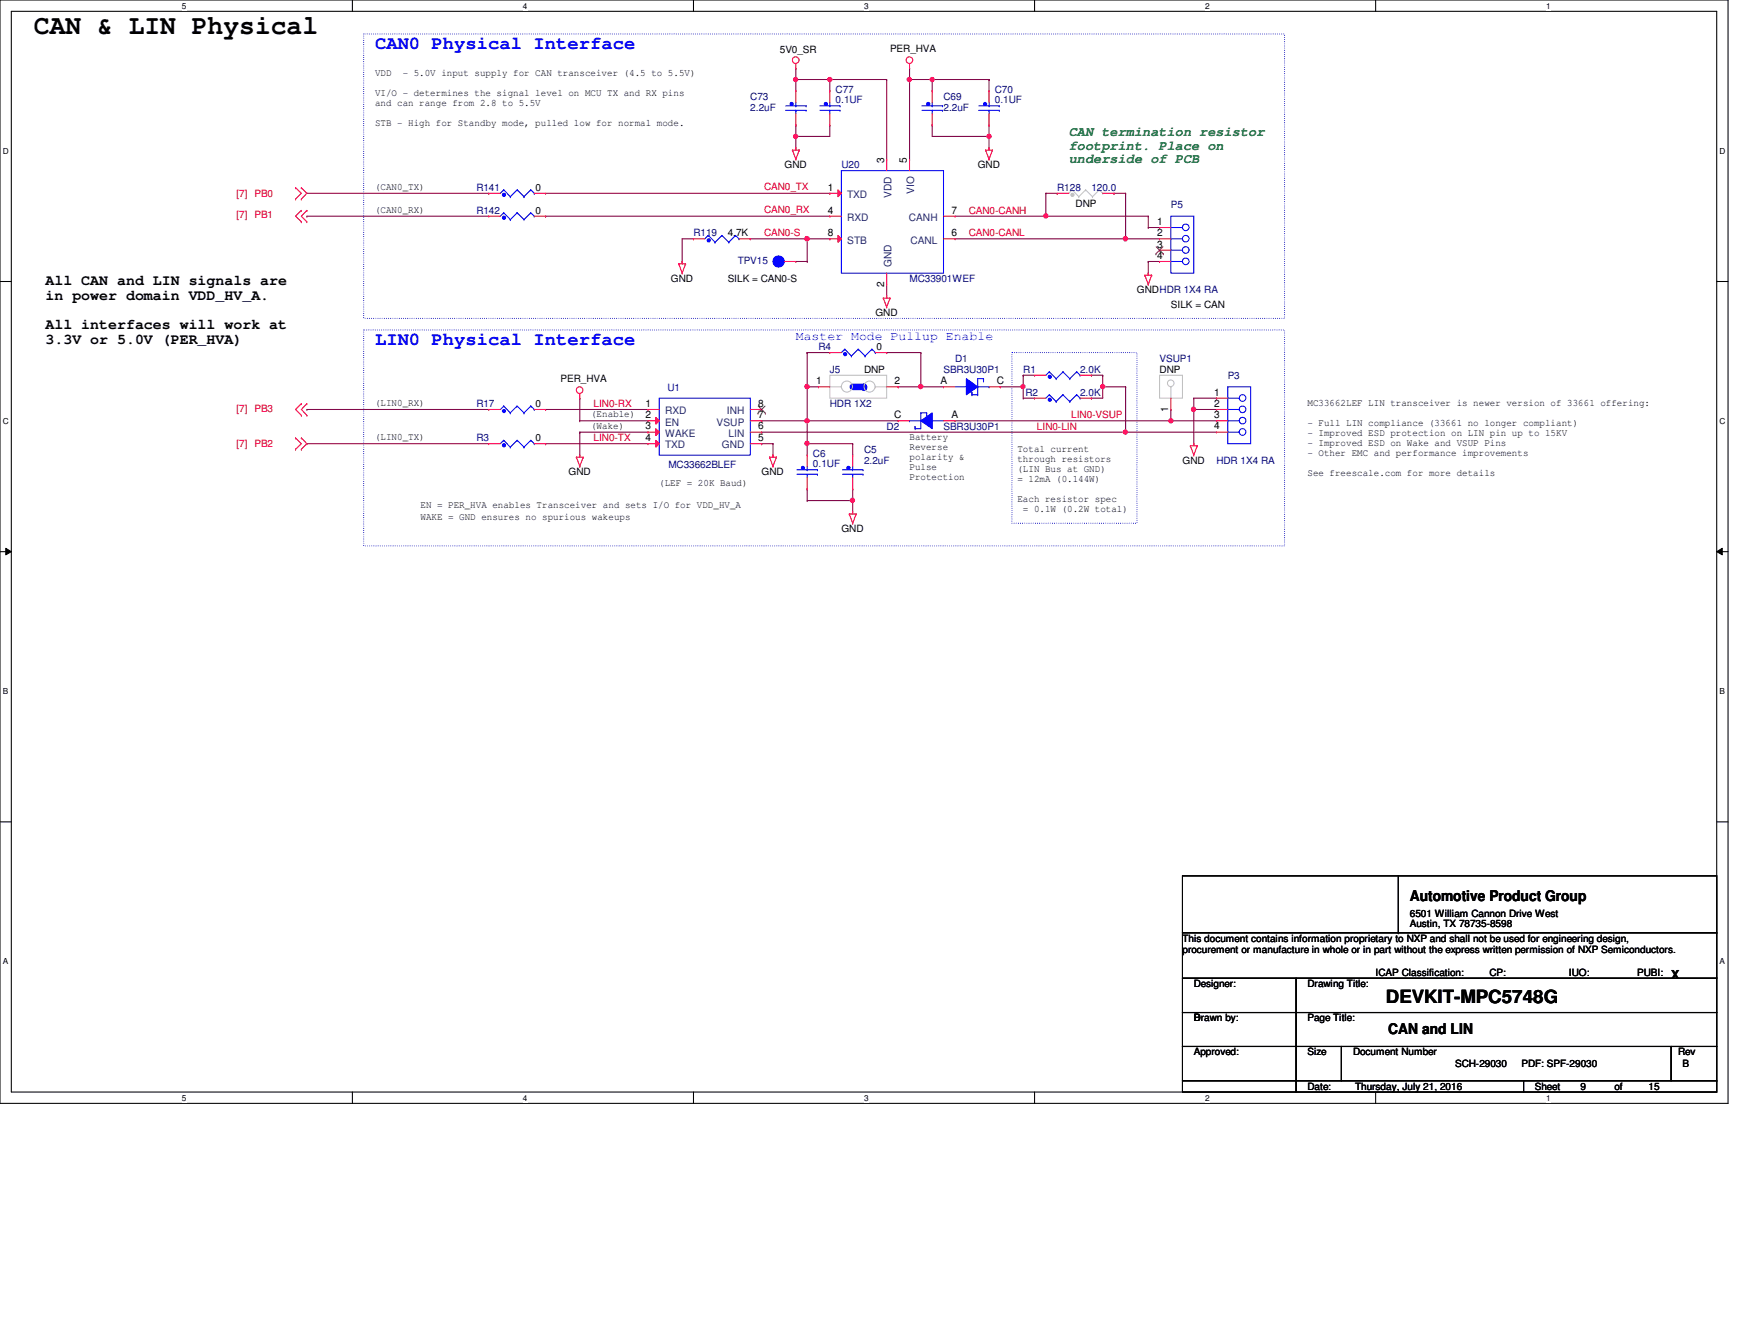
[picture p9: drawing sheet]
<svg xmlns="http://www.w3.org/2000/svg" width="279mm" height="216mm" viewBox="0 0 279 216" stroke-linecap="round" stroke-linejoin="round" font-family="sans-serif">
<path d="M0 0h278v177.4h-278zM1.8 1.8h274.3v173.8h-274.3z" fill="none" stroke="#000" stroke-width=".17"/>
<g fill="#fff">
<path d="M29.3 .2h.7v1.5h-.7z"/>
<path d="M29.3 175.8h.7v1.4h-.7z"/>
</g>
<path d="M56.7 0v1.8M56.7 175.6v1.8" fill="none" stroke="#000" stroke-width=".17"/>
<g fill="#fff">
<path d="M84.1 .2h.7v1.5h-.7z"/>
<path d="M84.1 175.8h.7v1.4h-.7z"/>
</g>
<path d="M111.5 0v1.8M111.5 175.6v1.8" fill="none" stroke="#000" stroke-width=".17"/>
<g fill="#fff">
<path d="M139 .2h.7v1.5h-.7z"/>
<path d="M139 175.8h.7v1.4h-.7z"/>
</g>
<path d="M166.4 0v1.8M166.4 175.6v1.8" fill="none" stroke="#000" stroke-width=".17"/>
<g fill="#fff">
<path d="M193.8 .2h.8v1.5h-.8z"/>
<path d="M193.8 175.8h.8v1.4h-.8z"/>
</g>
<path d="M221.3 0v1.8M221.3 175.6v1.8" fill="none" stroke="#000" stroke-width=".17"/>
<g fill="#fff">
<path d="M248.7 .2h.7v1.5h-.7z"/>
<path d="M248.7 175.8h.7v1.4h-.7z"/>
<path d="M.5 23.5h.9v1.5h-.9z"/>
<path d="M276.6 23.5h.9v1.5h-.9z"/>
<path d="M.5 67h.9v1.5h-.9z"/>
<path d="M276.6 67h.9v1.5h-.9z"/>
</g>
<path d="M0 45.3h1.8M276.1 45.3h1.9" fill="none" stroke="#000" stroke-width=".17"/>
<g fill="#fff">
<path d="M.5 110.4h.8v1.5h-.8z"/>
<path d="M276.6 110.4h.9v1.5h-.9z"/>
</g>
<path d="M0 88.7h1.8M276.1 88.7h1.9" fill="none" stroke="#000" stroke-width=".17"/>
<path d="M.9 88.1l.9 .6-.9 .5zM276.1 88.7l.9-.6v1.1z" fill="#000"/>
<path d="M.9 88.1l.9 .6-.9 .5zM276.1 88.7l.9-.6v1.1z" fill="none" stroke="#000" stroke-width=".16"/>
<g fill="#fff">
<path d="M.5 153.8h.8v1.5h-.8z"/>
<path d="M276.6 153.8h.9v1.5h-.9z"/>
</g>
<path d="M0 132.1h1.8M276.1 132.1h1.9" fill="none" stroke="#000" stroke-width=".17"/>
<path d="M58.5 5.5h148.1v45.7h-148.1zM58.5 53h148.1v34.8h-148.1zM162.8 56.7h20.1v27.4h-20.1z" fill="none" stroke="#00f" stroke-width=".17" stroke-dasharray="0 .3"/>
<path d="M137.2 62.2h1.8" fill="none" stroke="#00f" stroke-width="1.1"/>
<circle cx="139" cy="62.2" r=".53" fill="#00f"/>
<path d="M146.3 12.8h.1M146.3 12.8v12.8" fill="none" stroke="#800040" stroke-width=".17"/>
<circle cx="146.3" cy="12.8" r=".34" fill="#f0f"/>
<circle cx="146.3" cy="12.8" r=".34" fill="none" stroke="#f0f" stroke-width=".17"/>
<path d="M153.6 38.4h27.5M181.1 38.4h.1" fill="none" stroke="#800040" stroke-width=".17"/>
<circle cx="181" cy="38.4" r=".35" fill="#f0f"/>
<circle cx="181" cy="38.4" r=".35" fill="none" stroke="#f0f" stroke-width=".17"/>
<path d="M128 11h.1M128 11v1.8M146.3 11h.1M146.3 11v1.8M149.9 12.8h9.2M159.1 12.8h.1M49.4 31.1h29.2M78.6 31.1h.1M120.7 38.4h9.1M129.8 38.4h.1" fill="none" stroke="#800040" stroke-width=".17"/>
<circle cx="128" cy="12.8" r=".34" fill="#f0f"/>
<circle cx="128" cy="12.8" r=".34" fill="none" stroke="#f0f" stroke-width=".17"/>
<path d="M133.5 12.8h.1M133.5 12.8h9.1" fill="none" stroke="#800040" stroke-width=".17"/>
<circle cx="133.5" cy="12.8" r=".34" fill="#f0f"/>
<circle cx="133.5" cy="12.8" r=".34" fill="none" stroke="#f0f" stroke-width=".17"/>
<g fill="none" stroke="#800040" stroke-width=".17">
<path d="M146.3 12.8h3.6M149.9 12.8h.1M49.4 34.8h.1M49.4 34.8h29.2M87.8 34.8h.1M87.8 34.8h45.7M128 21.9h.1M128 21.9v1.8M149.9 21.9h9.2M159.1 21.9h.1M159.1 21.9v1.8M129.8 71.3h.1"/>
<path d="M129.8 78.6h.1M129.8 71.3v1.9M129.8 78.6v1.9M129.8 71.3h7.4M137.2 71.3h.1M137.2 78.6h.1M137.2 78.6v1.9h-7.4M137.2 71.3v1.9M129.8 80.5h.1"/>
</g>
<circle cx="137.1" cy="80.4" r=".34" fill="#f0f"/>
<circle cx="137.1" cy="80.4" r=".34" fill="none" stroke="#f0f" stroke-width=".17"/>
<g fill="none" stroke="#800040" stroke-width=".17">
<path d="M142.6 12.8h.1M142.6 12.8v12.8M49.4 65.8h.1M49.4 71.3h.1M49.4 65.8h29.2M49.4 71.3h29.2M93.3 64h.1M93.3 64v3.6M122.5 71.3h.1M122.5 71.3h1.8M124.3 71.3h.1M124.3 71.3v1.9"/>
<path d="M129.8 62.2h.1M129.8 67.6h.1M129.8 62.2h1.9M129.8 67.6v3.7"/>
</g>
<circle cx="129.8" cy="71.3" r=".36" fill="#f0f"/>
<circle cx="129.8" cy="71.3" r=".36" fill="none" stroke="#f0f" stroke-width=".17"/>
<g fill="none" stroke="#800040" stroke-width=".17">
<path d="M87.8 65.8h.1M87.8 71.3h.1M87.8 65.8h16.4M87.8 71.3h16.4M93.3 69.5h.1M93.3 69.5v3.7M122.5 69.5h.1M129.8 62.2h.1M129.8 62.2v5.4M177.4 62.2h.1M177.4 62.2h3.7M181.1 62.2h.1"/>
<path d="M181.1 62.2v7.3h-58.6M137.2 80.5h.1M137.2 80.5v1.8"/>
</g>
<circle cx="181" cy="69.5" r=".34" fill="#f0f"/>
<circle cx="181" cy="69.5" r=".34" fill="none" stroke="#f0f" stroke-width=".17"/>
<path d="M181.1 69.5h.1M181.1 69.5h14.6M192 65.8h.1M192 65.8v5.5" fill="none" stroke="#800040" stroke-width=".17"/>
<circle cx="192" cy="65.8" r=".35" fill="#f0f"/>
<circle cx="192" cy="65.8" r=".35" fill="none" stroke="#f0f" stroke-width=".17"/>
<path d="M159.1 20.1h.1M159.1 20.1v1.8M192 65.8h.1M192 65.8h3.7" fill="none" stroke="#800040" stroke-width=".17"/>
<circle cx="159.1" cy="21.9" r=".34" fill="#f0f"/>
<circle cx="159.1" cy="21.9" r=".34" fill="none" stroke="#f0f" stroke-width=".17"/>
<g fill="none" stroke="#800040" stroke-width=".17">
<path d="M133.5 12.8h.1M133.5 12.8v1.8M159.1 12.8h.1M159.1 12.8v1.8M87.8 31.1h45.7M133.5 20.1h.1M133.5 31.1h.1M133.5 20.1v1.8M93.3 67.6h.1M93.3 69.5h.1M93.3 67.6h10.9M93.3 69.5h10.9"/>
<path d="M144.5 62.2h.1M144.5 62.2h3.6M160.9 62.2h.1M160.9 62.2h3.7M164.6 60.3h.1M164.6 62.2h.1M164.6 64h.1M164.6 60.3h1.8M164.6 64h1.8M164.6 60.3v3.7M175.6 60.3h.1M175.6 64h.1"/>
<path d="M175.6 60.3h1.8M177.4 62.2h.1M177.4 62.2v1.8h-1.8"/>
</g>
<circle cx="164.5" cy="62.1" r=".34" fill="#f0f"/>
<circle cx="164.5" cy="62.1" r=".34" fill="none" stroke="#f0f" stroke-width=".17"/>
<path d="M177.4 60.3h.1M177.4 60.3v1.9" fill="none" stroke="#800040" stroke-width=".17"/>
<circle cx="177.4" cy="62.1" r=".34" fill="#f0f"/>
<circle cx="177.4" cy="62.1" r=".34" fill="none" stroke="#f0f" stroke-width=".17"/>
<path d="M153.6 67.6h34.7M188.3 67.6h.1" fill="none" stroke="#800040" stroke-width=".17"/>
<circle cx="188.3" cy="67.6" r=".34" fill="#f0f"/>
<circle cx="188.3" cy="67.6" r=".34" fill="none" stroke="#f0f" stroke-width=".17"/>
<path d="M129.8 67.6h.1M129.8 67.6h14.7" fill="none" stroke="#800040" stroke-width=".17"/>
<circle cx="129.8" cy="67.6" r=".36" fill="#f0f"/>
<circle cx="129.8" cy="67.6" r=".36" fill="none" stroke="#f0f" stroke-width=".17"/>
<g fill="none" stroke="#800040" stroke-width=".17">
<path d="M153.6 34.8h31.1M168.2 34.8h.1M168.2 31.1h.1M168.2 31.1v3.7M184.7 36.6h.1M184.7 34.8h.1M184.7 36.6h1.8M184.7 34.8v1.8M184.7 42h.1M184.7 42h1.8M184.7 42v1.9M122.5 67.6h.1"/>
<path d="M122.5 67.6h7.3"/>
</g>
<circle cx="168.2" cy="34.7" r=".34" fill="#f0f"/>
<circle cx="168.2" cy="34.7" r=".34" fill="none" stroke="#f0f" stroke-width=".17"/>
<g fill="none" stroke="#800040" stroke-width=".17">
<path d="M111.5 38.4h.1M111.5 38.4h-1.8v3.6M128 20.1h.1M128 21.9h.1M128 20.1v1.8M128 21.9h5.5M168.2 31.1h1.9M170.1 31.1h.1M179.2 31.1h.1M179.2 31.1h1.9M181.1 31.1h.1M181.1 38.4h.1"/>
<path d="M181.1 31.1v7.3M181.1 38.4h5.4M109.7 42h.1M142.6 47.5h.1M142.6 45.7v1.8"/>
</g>
<circle cx="128" cy="21.9" r=".34" fill="#f0f"/>
<circle cx="128" cy="21.9" r=".34" fill="none" stroke="#f0f" stroke-width=".17"/>
<path d="M128 12.8h.1M128 12.8v1.8M128 12.8h5.5M149.9 12.8h.1M149.9 12.8v1.8" fill="none" stroke="#800040" stroke-width=".17"/>
<circle cx="149.9" cy="12.8" r=".34" fill="#f0f"/>
<circle cx="149.9" cy="12.8" r=".34" fill="none" stroke="#f0f" stroke-width=".17"/>
<path d="M129.8 38.4h.1M129.8 38.4v3.6M129.8 38.4h3.7M133.5 38.4h.1M149.9 20.1h.1M149.9 20.1v1.8M128 42h1.8M129.8 42h.1M188.3 65.8h.1M188.3 67.6h.1M188.3 65.8v1.8M188.3 67.6h7.4" fill="none" stroke="#800040" stroke-width=".17"/>
<circle cx="129.8" cy="38.4" r=".37" fill="#f0f"/>
<circle cx="129.8" cy="38.4" r=".37" fill="none" stroke="#f0f" stroke-width=".17"/>
<path d="M129.8 56.7h.1M129.8 56.7h3.7M129.8 56.7v5.5" fill="none" stroke="#800040" stroke-width=".17"/>
<circle cx="129.8" cy="62.1" r=".36" fill="#f0f"/>
<circle cx="129.8" cy="62.1" r=".36" fill="none" stroke="#f0f" stroke-width=".17"/>
<path d="M142.6 56.7h.1M142.6 56.7h5.5M148.1 56.7h.1M148.1 56.7v5.5M148.1 62.2h.1M148.1 62.2h3.7" fill="none" stroke="#800040" stroke-width=".17"/>
<circle cx="148.1" cy="62.1" r=".36" fill="#f0f"/>
<circle cx="148.1" cy="62.1" r=".36" fill="none" stroke="#f0f" stroke-width=".17"/>
<path d="M192 64h.1M192 64v1.8M192 64h3.7M195.7 64h.1" fill="none" stroke="#800040" stroke-width=".17"/>
<g fill="none" stroke="#f00" stroke-width=".17">
<path d="M128 11h.1M128 10.2v.8M146.3 11h.1M146.3 10.2v.8M47.5 30.2h.1M47.5 32h.1M47.5 30.2l1 .9-1 .9M48.5 33.8h.1M48.5 35.6h.1M48.5 32h.1M48.5 30.2h.1M48.5 33.8l-1 1 1 .8"/>
<path d="M48.5 30.2l.9 .9-.9 .9M49.4 33.8h.1M49.4 35.6h.1M49.4 33.8l-.9 1 .9 .8M127.5 24.1h.1M127.5 24.1h1.1M127.5 24.1l.5 1.5M128 23.7h.1M128 25.6h.1M128 23.7v.4M128.6 24.1h.1M128.6 24.1l-.6 1.5"/>
<path d="M158.5 24.1h.1M158.5 24.1h1.1M158.5 24.1l.6 1.5M159.1 23.7h.1M159.1 25.6h.1M159.1 23.7v.4M159.6 24.1h.1M159.6 24.1l-.5 1.5M109.2 42.4h.1M109.2 42.4h1.1M109.2 42.4l.5 1.5M109.7 42h.1"/>
<path d="M109.7 43.9h.1M109.7 42v.4M110.3 42.4h.1M110.3 42.4l-.6 1.5M142.1 47.9h.1M142.1 47.9h1.1M142.1 47.9l.5 1.5M142.6 47.5h.1M142.6 49.4h.1M142.6 47.5v.4M143.2 47.9h.1M143.2 47.9l-.6 1.5"/>
<path d="M184.1 44.2h.1M184.1 44.2h1.2M184.1 44.2l.6 1.5M184.7 43.9h.1M184.7 45.7h.1M184.7 43.9v.3M185.3 44.2h.1M185.3 44.2l-.6 1.5M47.5 70.4h.1M47.5 72.2h.1M47.5 70.4l1 .9-1 .9M48.5 64.9h.1"/>
<path d="M48.5 66.8h.1M48.5 72.2h.1M48.5 70.4h.1M48.5 64.9l-1 .9 1 1M48.5 70.4l.9 .9-.9 .9M49.4 64.9h.1M49.4 66.8h.1M49.4 64.9l-.9 .9 .9 1M92.7 73.5h.1M92.7 73.5h1.1M92.7 73.5l.6 1.5M93.3 64h.1"/>
<path d="M93.3 73.2h.1M93.3 75h.1M93.3 63.3v.7M93.3 73.2v.3M93.8 73.5h.1M93.8 73.5l-.5 1.5M123.8 73.5h.1M123.8 73.5h1.1M123.8 73.5l.5 1.5M124.3 73.2h.1M124.3 75h.1M124.3 73.2v.3"/>
<path d="M124.9 73.5h.1M124.9 73.5l-.6 1.5M191.5 71.7h.1M191.5 71.7h1.1M191.5 71.7l.5 1.5M192 71.3h.1M192 73.2h.1M192 71.3v.4M192.6 71.7h.1M192.6 71.7l-.6 1.5M136.6 82.6h.1M136.6 82.6h1.1"/>
<path d="M136.6 82.6l.6 1.5M137.2 82.3h.1M137.2 84.1h.1M137.2 82.3v.3M137.7 82.6h.1M137.7 82.6l-.5 1.5"/>
<circle cx="128" cy="9.7" r=".54"/>
<circle cx="146.3" cy="9.7" r=".54"/>
<circle cx="93.2" cy="62.7" r=".54"/>
</g>
<g fill="none" stroke="#000" stroke-width=".17">
<path d="M190.2 157.3h18.3v5.5h-18.3zM190.2 149.9h85.9v7.4h-85.9zM190.2 140.8h85.9v9.1h-85.9zM208.5 157.3h67.6v5.5h-67.6zM224.9 149.9h.1M224.9 140.8v9.1M190.2 162.8h18.3v5.4h-18.3zM190.2 168.2h18.3v5.5h-18.3zM190.2 173.7h18.3v1.9h-18.3zM208.5 162.8h67.6v5.4h-67.6zM208.5 168.2h7.3v5.5h-7.3zM208.5 173.7h36.6v1.9h-36.6z"/>
<path d="M215.8 168.2h53v5.5h-53zM245.1 173.7h31v1.9h-31zM268.8 168.2h7.3v5.5h-7.3z"/>
</g>
<path d="M126.4 17.7h3.3M126.4 17h3.3M128 17.7h.1M128 17.7v.6M129.7 17.7h.1M129.7 17h.1" fill="none" stroke="#00f" stroke-width=".17"/>
<circle cx="127.3" cy="16.7" r=".26" fill="#00f"/>
<g fill="none" stroke="#00f" stroke-width=".17">
<path d="M128 17h.1M128 16.5v.5M146.3 67.6h.1M146.3 67.6h1.8M147.2 68.9h.1M148.1 66.4h.1M148.1 66.4v2.5h-.9M148.1 66.4h1M149.1 66.4h.1M149.9 67.6h.1M149.9 67.6h1.9M197.5 62.2h3.7v9.1h-3.7z"/>
<path d="M197.5 64h1.8M197.5 65.8h1.8M197.5 67.6h1.8M197.5 69.5h1.8M199.3 64h.1M199.3 65.8h.1M199.3 67.6h.1M199.3 69.5h.1"/>
<circle cx="127.3" cy="16.7" r=".26"/>
<circle cx="199.9" cy="69.4" r=".54"/>
<circle cx="199.9" cy="64" r=".54"/>
<circle cx="199.9" cy="65.8" r=".54"/>
<circle cx="199.9" cy="67.6" r=".54"/>
</g>
<path d="M128 14.6h.1M128 14.6v1.9M128 18.3v1.8M128 20.1h.1M195.7 64h.1M195.7 65.8h.1M195.7 67.6h.1M195.7 69.5h.1M195.7 64h1.8M195.7 65.8h1.8M195.7 67.6h1.8M195.7 69.5h1.8" fill="none" stroke="#f00" stroke-width=".17"/>
<path d="M148.1 67.6l1.8-1.2v2.5z" fill-rule="evenodd" fill="#00f"/>
<g fill="none" stroke="#00f" stroke-width=".17">
<path d="M113.9 37.8h.1M113.9 37.8l-.5 .6M113.9 37.8l1.1 1.1M115 38.9h.1M116.1 37.8h.1M116.1 37.8l-1.1 1.1M116.1 37.8l1.1 1.1M117.2 38.9h.1M118.3 37.8h.1M118.3 37.8l-1.1 1.1M118.3 37.8l.6 .6M118.9 38.4h.1"/>
<path d="M147.2 68.6h.1M147.2 68.6v.3M148.1 67.6l1.8-1.2v2.5zM149.1 66.8h.1M149.1 66.4v.4"/>
</g>
<path d="M144.5 67.6h.1M144.5 67.6h1.8M151.8 67.6h1.8M153.6 67.6h.1" fill="none" stroke="#f00" stroke-width=".17"/>
<circle cx="114" cy="38.7" r=".26" fill="#00f"/>
<g fill="none" stroke="#00f" stroke-width=".17">
<path d="M135.3 27.4h16.5v16.5h-16.5z"/>
<circle cx="114" cy="38.7" r=".26"/>
</g>
<path d="M111.5 38.4h.1M111.5 38.4h1.9M118.9 38.4h1.8M120.7 38.4h.1M142.6 45.7h.1M142.6 43.9v1.8" fill="none" stroke="#f00" stroke-width=".17"/>
<path d="M134.8 30.5l.5 .6-.5 .5z" fill="#f00"/>
<path d="M133.5 31.1h.1M133.5 34.8h.1M133.5 31.1h1.8M133.5 34.8h1.8M134.8 30.5l.5 .6-.5 .5z" fill="none" stroke="#f00" stroke-width=".17"/>
<path d="M134.8 37.8l.5 .6-.5 .5z" fill="#f00"/>
<path d="M133.5 38.4h.1M133.5 38.4h1.8M134.8 37.8l.5 .6-.5 .5zM142.6 25.6h.1M142.6 25.6v1.8M146.3 25.6h.1M146.3 25.6v1.8M151.8 38.4h1.8M151.8 34.8h1.8M153.6 34.8h.1M153.6 38.4h.1" fill="none" stroke="#f00" stroke-width=".17"/>
<path d="M131.9 17.7h3.2M131.9 17h3.2M133.5 17.7h.1M133.5 17.7v.6M135.1 17.7h.1M135.1 17h.1" fill="none" stroke="#00f" stroke-width=".17"/>
<circle cx="132.8" cy="16.7" r=".26" fill="#00f"/>
<g fill="none" stroke="#00f" stroke-width=".17">
<path d="M133.5 17h.1M133.5 16.5v.5M168.8 59.8h.1M168.8 59.8l-.6 .5M168.8 59.8l1.1 1.1M171 59.8h.1M171 59.8l-1.1 1.1M171 59.8l1.1 1.1M173.2 59.8h.1M173.2 59.8l-1.1 1.1M173.2 59.8l.5 .5M169.9 60.9h.1"/>
<path d="M172.1 60.9h.1M173.7 60.3h.1"/>
<circle cx="132.8" cy="16.7" r=".26"/>
</g>
<path d="M133.5 14.6h.1M133.5 14.6v1.9M133.5 18.3v1.8M133.5 20.1h.1" fill="none" stroke="#f00" stroke-width=".17"/>
<circle cx="168.9" cy="60.6" r=".26" fill="#00f"/>
<g fill="none" stroke="#00f" stroke-width=".17">
<path d="M135.5 76.2h3.3M135.5 75.5h3.3M137.2 76.2h.1M137.2 76.2v.6M138.8 76.2h.1M138.8 75.5h.1"/>
<circle cx="168.9" cy="60.6" r=".26"/>
</g>
<path d="M166.4 60.3h.1M166.4 60.3h1.8M173.7 60.3h1.9M175.6 60.3h.1" fill="none" stroke="#f00" stroke-width=".17"/>
<circle cx="136.5" cy="75.2" r=".26" fill="#00f"/>
<g fill="none" stroke="#00f" stroke-width=".17">
<path d="M137.2 75.5h.1M137.2 75v.5M168.8 63.5h.1M168.8 63.5l-.6 .5M168.8 63.5l1.1 1.1M169.9 64.6h.1M171 63.5h.1M171 63.5l-1.1 1.1M171 63.5l1.1 1.1M172.1 64.6h.1M173.2 63.5h.1M173.2 63.5l-1.1 1.1"/>
<path d="M173.2 63.5l.5 .5M173.7 64h.1"/>
<circle cx="136.5" cy="75.2" r=".26"/>
</g>
<path d="M137.2 73.2h.1M137.2 78.6h.1M137.2 73.2v1.8M137.2 76.8v1.8" fill="none" stroke="#f00" stroke-width=".17"/>
<circle cx="168.9" cy="64.3" r=".26" fill="#00f"/>
<circle cx="168.9" cy="64.3" r=".26" fill="none" stroke="#00f" stroke-width=".17"/>
<path d="M166.4 64h.1M166.4 64h1.8M173.7 64h1.9M175.6 64h.1" fill="none" stroke="#f00" stroke-width=".17"/>
<circle cx="125.2" cy="42" r=".91" fill="#00f"/>
<g fill="none" stroke="#00f" stroke-width=".17">
<path d="M188.3 34.8h3.7v9.1h-3.7zM188.3 36.6h1.9M188.3 38.4h1.9M190.2 36.6h.1M190.2 38.4h.1M135.9 56.1h.1M135.9 56.1l-.6 .6M135.9 56.1l1 1.1M136.9 57.2h.1M138 56.1h.1M138 56.1l-1.1 1.1M138 56.1l1.1 1.1"/>
<path d="M139.1 57.2h.1M140.3 56.1h.1M140.3 56.1l-1.2 1.1M140.3 56.1l.5 .6M140.8 56.7h.1M188.3 40.2h1.9M188.3 42h1.9M190.2 40.2h.1M190.2 42h.1"/>
<circle cx="190.7" cy="38.4" r=".54"/>
<circle cx="190.7" cy="36.5" r=".54"/>
<circle cx="125.2" cy="42" r=".91"/>
<circle cx="190.7" cy="42" r=".54"/>
<circle cx="190.7" cy="40.2" r=".54"/>
</g>
<path d="M186.5 36.6h.1M186.5 38.4h.1M186.5 36.6h1.8M186.5 38.4h1.8M126.2 42h1.8M128 42h.1M186.5 40.2h.1M186.5 42h.1M186.5 42h1.8M186.5 40.2h1.8" fill="none" stroke="#f00" stroke-width=".17"/>
<path d="M186 39.7l1.1 1.1M187.1 39.7l-1.2 1.1M185.9 40.8h.1M187.1 40.8h.1" fill="none" stroke="#804000" stroke-width=".16"/>
<circle cx="135.9" cy="56.9" r=".26" fill="#00f"/>
<g fill="none" stroke="#00f" stroke-width=".17">
<path d="M81 70.8h.1M81 70.8l-.5 .5M81 70.8l1.1 1.1M82.1 71.9h.1M83.2 70.8h.1M83.2 70.8l-1.1 1.1M83.2 70.8l1.1 1.1M84.3 71.9h.1M85.4 70.8h.1M85.4 70.8l-1.1 1.1M85.4 70.8l.5 .5M85.9 71.3h.1"/>
<circle cx="135.9" cy="56.9" r=".26"/>
</g>
<path d="M133.5 56.7h.1M133.5 56.7h1.8M140.8 56.7h1.8M142.6 56.7h.1" fill="none" stroke="#f00" stroke-width=".17"/>
<circle cx="81.1" cy="71.6" r=".26" fill="#00f"/>
<g fill="none" stroke="#00f" stroke-width=".17">
<path d="M153.6 62.2h1.8M155.4 62.2h.1M156.3 63.5h.1M156.3 63.5h1M157.3 63.5h.1M157.3 62.2h1.8M158.2 60.9h.1M158.2 60.9h-.9v2.6M159.1 62.2h.1"/>
<circle cx="81.1" cy="71.6" r=".26"/>
</g>
<path d="M78.6 71.3h.1M78.6 71.3h1.9M85.9 71.3h1.9M87.8 71.3h.1" fill="none" stroke="#f00" stroke-width=".17"/>
<path d="M155.4 60.9l1.9 1.3-1.9 1.3z" fill-rule="evenodd" fill="#00f"/>
<path d="M157.4 17.7h3.3M157.4 17h3.3M159.1 17.7h.1M159.1 17.7v.6M160.7 17.7h.1M160.7 17h.1M155.4 60.9l1.9 1.3-1.9 1.3zM156.3 63.1h.1M156.3 63.1v.4M158.2 61.3h.1M158.2 60.9v.4" fill="none" stroke="#00f" stroke-width=".17"/>
<path d="M151.8 62.2h.1M151.8 62.2h1.8M159.1 62.2h1.8M160.9 62.2h.1" fill="none" stroke="#f00" stroke-width=".17"/>
<circle cx="158.5" cy="16.7" r=".26" fill="#00f"/>
<g fill="none" stroke="#00f" stroke-width=".17">
<path d="M159.1 17h.1M159.1 16.5v.5M81 34.2h.1M81 34.2l-.5 .6M81 34.2l1.1 1.1M82.1 35.3h.1M83.2 34.2h.1M83.2 34.2l-1.1 1.1M83.2 34.2l1.1 1.1M84.3 35.3h.1M85.4 34.2h.1M85.4 34.2l-1.1 1.1"/>
<path d="M85.4 34.2l.5 .6M85.9 34.8h.1"/>
<circle cx="158.5" cy="16.7" r=".26"/>
</g>
<path d="M159.1 14.6h.1M159.1 14.6v1.9M159.1 18.3v1.8M159.1 20.1h.1" fill="none" stroke="#f00" stroke-width=".17"/>
<circle cx="81.1" cy="35" r=".26" fill="#00f"/>
<g fill="none" stroke="#00f" stroke-width=".17">
<path d="M128.2 76.2h3.3M128.2 75.5h3.3M129.8 76.2h.1M129.8 76.2v.6M131.5 76.2h.1M131.5 75.5h.1"/>
<circle cx="81.1" cy="35" r=".26"/>
</g>
<path d="M78.6 34.8h.1M78.6 34.8h1.9M85.9 34.8h1.9M87.8 34.8h.1M188.3 65.8h.1M188.3 64v1.8" fill="none" stroke="#f00" stroke-width=".17"/>
<g fill="none" stroke="#c0c0c0" stroke-width=".17">
<path d="M186.5 60.3h3.7v3.7h-3.7zM188.3 62.2h.1M188.3 62.2v1.8"/>
<circle cx="188.3" cy="61.6" r=".54"/>
</g>
<circle cx="129.2" cy="75.2" r=".26" fill="#00f"/>
<g fill="none" stroke="#00f" stroke-width=".17">
<path d="M148.3 17.7h3.3M148.3 17h3.3M149.9 17.7h.1M149.9 17.7v.6M151.6 17.7h.1M151.6 17h.1M129.8 75.5h.1M129.8 75v.5"/>
<circle cx="129.2" cy="75.2" r=".26"/>
</g>
<path d="M129.8 73.2h.1M129.8 78.6h.1M129.8 73.2v1.8M129.8 76.8v1.8" fill="none" stroke="#f00" stroke-width=".17"/>
<circle cx="149.3" cy="16.7" r=".26" fill="#00f"/>
<g fill="none" stroke="#00f" stroke-width=".17">
<path d="M149.9 17h.1M149.9 16.5v.5M81 65.3h.1M81 65.3l-.5 .5M81 65.3l1.1 1.1M82.1 66.4h.1M83.2 65.3h.1M83.2 65.3l-1.1 1.1M83.2 65.3l1.1 1.1M84.3 66.4h.1M85.4 65.3h.1M85.4 65.3l-1.1 1.1"/>
<path d="M85.4 65.3l.5 .5M85.9 65.8h.1"/>
<circle cx="149.3" cy="16.7" r=".26"/>
</g>
<path d="M149.9 14.6h.1M149.9 14.6v1.9M149.9 18.3v1.8M149.9 20.1h.1" fill="none" stroke="#f00" stroke-width=".17"/>
<circle cx="81.1" cy="66.1" r=".26" fill="#00f"/>
<g fill="none" stroke="#00f" stroke-width=".17">
<path d="M81 30.5h.1M81 30.5l-.5 .6M81 30.5l1.1 1.1M82.1 31.6h.1M83.2 30.5h.1M83.2 30.5l-1.1 1.1M83.2 30.5l1.1 1.1M84.3 31.6h.1M85.4 30.5h.1M85.4 30.5l-1.1 1.1M85.4 30.5l.5 .6M85.9 31.1h.1"/>
<circle cx="81.1" cy="66.1" r=".26"/>
</g>
<path d="M78.6 65.8h.1M78.6 65.8h1.9M85.9 65.8h1.9M87.8 65.8h.1M131.7 62.2h.1M131.7 62.2h1.8M142.6 62.2h1.9M144.5 62.2h.1" fill="none" stroke="#f00" stroke-width=".17"/>
<g fill="none" stroke="#c0c0c0" stroke-width=".17">
<path d="M133.5 60.3h9.1v3.7h-9.1zM133.5 62.2h1.8M135.3 62.2h.1M140.8 62.2h.1M140.8 62.2h1.8"/>
<circle cx="136.2" cy="62.1" r=".89"/>
<circle cx="139.9" cy="62.1" r=".89"/>
</g>
<circle cx="81.1" cy="31.3" r=".26" fill="#00f"/>
<g fill="none" stroke="#00f" stroke-width=".17">
<path d="M106 64h14.7v9.2h-14.7z"/>
<circle cx="81.1" cy="31.3" r=".26"/>
</g>
<path d="M78.6 31.1h.1M78.6 31.1h1.9M85.9 31.1h1.9M87.8 31.1h.1M104.2 65.8h.1M104.2 65.8h1.8" fill="none" stroke="#f00" stroke-width=".17"/>
<path d="M105.5 67.1l.5 .5-.5 .6z" fill="#f00"/>
<path d="M104.2 67.6h.1M104.2 67.6h1.8M105.5 67.1l.5 .5-.5 .6z" fill="none" stroke="#f00" stroke-width=".17"/>
<path d="M105.5 68.9l.5 .6-.5 .5z" fill="#f00"/>
<path d="M104.2 69.5h.1M104.2 69.5h1.8M105.5 68.9l.5 .6-.5 .5z" fill="none" stroke="#f00" stroke-width=".17"/>
<path d="M105.5 70.8l.5 .5-.5 .6z" fill="#f00"/>
<path d="M104.2 71.3h.1M104.2 71.3h1.8M105.5 70.8l.5 .5-.5 .6zM120.7 71.3h1.8M120.7 69.5h1.8M120.7 67.6h1.8M120.7 65.8h1.8M122.5 71.3h.1M122.5 69.5h.1M122.5 67.6h.1M122.5 65.8h.1" fill="none" stroke="#f00" stroke-width=".17"/>
<path d="M121.9 66.4h.1M122 65.3l1.1 1.1M123.1 65.3l-1.2 1.1M123.1 66.4h.1" fill="none" stroke="#804000" stroke-width=".16"/>
<path d="M172.5 30.5h.1M172.5 30.5l-.6 .6M172.5 30.5l1 1.1M173.5 31.6h.1M174.6 30.5h.1M174.6 30.5l-1.1 1.1M174.6 30.5l1.1 1.1M175.7 31.6h.1M176.8 30.5h.1M176.8 30.5l-1.1 1.1M176.8 30.5l.6 .6M177.4 31.1h.1" fill="none" stroke="#c0c0c0" stroke-width=".17"/>
<circle cx="172.5" cy="31.3" r=".26" fill="#c0c0c0"/>
<circle cx="172.5" cy="31.3" r=".26" fill="none" stroke="#c0c0c0" stroke-width=".17"/>
<path d="M170.1 31.1h.1M170.1 31.1h1.8M177.4 31.1h1.8M179.2 31.1h.1" fill="none" stroke="#f00" stroke-width=".17"/>
<circle cx="146.3" cy="12.8" r=".34" fill="#f0f"/>
<circle cx="146.3" cy="12.8" r=".34" fill="none" stroke="#f0f" stroke-width=".17"/>
<circle cx="181" cy="38.4" r=".35" fill="#f0f"/>
<circle cx="181" cy="38.4" r=".35" fill="none" stroke="#f0f" stroke-width=".17"/>
<circle cx="128" cy="12.8" r=".34" fill="#f0f"/>
<circle cx="128" cy="12.8" r=".34" fill="none" stroke="#f0f" stroke-width=".17"/>
<circle cx="133.5" cy="12.8" r=".34" fill="#f0f"/>
<circle cx="133.5" cy="12.8" r=".34" fill="none" stroke="#f0f" stroke-width=".17"/>
<circle cx="137.1" cy="80.4" r=".34" fill="#f0f"/>
<circle cx="137.1" cy="80.4" r=".34" fill="none" stroke="#f0f" stroke-width=".17"/>
<circle cx="129.8" cy="71.3" r=".36" fill="#f0f"/>
<circle cx="129.8" cy="71.3" r=".36" fill="none" stroke="#f0f" stroke-width=".17"/>
<circle cx="181" cy="69.5" r=".34" fill="#f0f"/>
<circle cx="181" cy="69.5" r=".34" fill="none" stroke="#f0f" stroke-width=".17"/>
<circle cx="192" cy="65.8" r=".35" fill="#f0f"/>
<circle cx="192" cy="65.8" r=".35" fill="none" stroke="#f0f" stroke-width=".17"/>
<circle cx="159.1" cy="21.9" r=".34" fill="#f0f"/>
<circle cx="159.1" cy="21.9" r=".34" fill="none" stroke="#f0f" stroke-width=".17"/>
<circle cx="164.5" cy="62.1" r=".34" fill="#f0f"/>
<circle cx="164.5" cy="62.1" r=".34" fill="none" stroke="#f0f" stroke-width=".17"/>
<circle cx="177.4" cy="62.1" r=".34" fill="#f0f"/>
<circle cx="177.4" cy="62.1" r=".34" fill="none" stroke="#f0f" stroke-width=".17"/>
<circle cx="188.3" cy="67.6" r=".34" fill="#f0f"/>
<circle cx="188.3" cy="67.6" r=".34" fill="none" stroke="#f0f" stroke-width=".17"/>
<circle cx="129.8" cy="67.6" r=".36" fill="#f0f"/>
<circle cx="129.8" cy="67.6" r=".36" fill="none" stroke="#f0f" stroke-width=".17"/>
<circle cx="168.2" cy="34.7" r=".34" fill="#f0f"/>
<circle cx="168.2" cy="34.7" r=".34" fill="none" stroke="#f0f" stroke-width=".17"/>
<circle cx="128" cy="21.9" r=".34" fill="#f0f"/>
<circle cx="128" cy="21.9" r=".34" fill="none" stroke="#f0f" stroke-width=".17"/>
<circle cx="149.9" cy="12.8" r=".34" fill="#f0f"/>
<circle cx="149.9" cy="12.8" r=".34" fill="none" stroke="#f0f" stroke-width=".17"/>
<circle cx="129.8" cy="38.4" r=".37" fill="#f0f"/>
<circle cx="129.8" cy="38.4" r=".37" fill="none" stroke="#f0f" stroke-width=".17"/>
<circle cx="129.8" cy="62.1" r=".36" fill="#f0f"/>
<circle cx="129.8" cy="62.1" r=".36" fill="none" stroke="#f0f" stroke-width=".17"/>
<circle cx="148.1" cy="62.1" r=".36" fill="#f0f"/>
<circle cx="148.1" cy="62.1" r=".36" fill="none" stroke="#f0f" stroke-width=".17"/>
<text font-size="4.4" x="5.5" y="5.5">CAN &amp; LIN Physical</text>
<g font-size="2.9" fill="#00f">
<text x="60.3" y="7.9">CAN0 Physical Interface</text>
<text x="60.3" y="55.5">LIN0 Physical Interface</text>
</g>
<text font-size="2.9" x="222.9" y="161.2">DEVKIT-MPC5748G</text>
<g font-size="2.4">
<text x="7.3" y="45.8">All CAN and LIN signals are</text>
<text x="7.3" y="48.2">in power domain VDD_HV_A.</text>
<text x="7.3" y="53">All interfaces will work at</text>
<text x="7.3" y="55.3">3.3V or 5.0V (PER_HVA)</text>
<text x="226.8" y="144.8">Automotive Product Group</text>
<text x="223.3" y="166.2">CAN and LIN</text>
</g>
<g font-size="2.2" fill="#008000">
<text x="171.9" y="21.9">CAN termination resistor</text>
<text x="171.9" y="24.1">footprint. Place on</text>
<text x="171.9" y="26.2">underside of PCB</text>
</g>
<text font-size="2" fill="#00f" x="128" y="54.6">Master Mode Pullup Enable</text>
<text font-size="2" x="268.8" y="157.3">X</text>
<g font-size="1.7">
<text x="142.2" y="26.2" transform="rotate(-90 142.2 26.2)">3</text>
<text x="145.9" y="26.2" transform="rotate(-90 145.9 26.2)">5</text>
<text x="133.1" y="30.6">1</text>
<text x="133.1" y="34.3">4</text>
<text x="153" y="34.3">7</text>
<text x="133.1" y="38">8</text>
<text x="153" y="38">6</text>
<text x="186.1" y="36.2">1</text>
<text x="186.1" y="38">2</text>
<text x="186.1" y="39.8">3</text>
<text x="186.1" y="41.6">4</text>
<text x="142.2" y="46.1" transform="rotate(-90 142.2 46.1)">2</text>
<text x="103.8" y="65.4">1</text>
<text x="122" y="65.4">8</text>
<text x="131.3" y="61.8">1</text>
<text x="143.9" y="61.8">2</text>
<text x="151.3" y="61.8">A</text>
<text x="160.4" y="61.8">C</text>
<text x="195.3" y="63.6">1</text>
<text x="195.3" y="65.4">2</text>
<text x="103.8" y="67.2">2</text>
<text x="103.8" y="69">3</text>
<text x="103.8" y="70.9">4</text>
<text x="122" y="70.9">5</text>
<text x="122" y="69">6</text>
<text x="122" y="67.2">7</text>
<text x="143.8" y="67.2">C</text>
<text x="153" y="67.2">A</text>
<text x="187.9" y="66.2" transform="rotate(-90 187.9 66.2)">1</text>
<text x="195.3" y="67.2">3</text>
<text x="195.3" y="69">4</text>
</g>
<g font-size="1.7" fill="#004080">
<text x="136.3" y="31.8">TXD</text>
<text x="136.3" y="35.5">RXD</text>
<text x="143.4" y="31.8" transform="rotate(-90 143.4 31.8)">VDD</text>
<text x="146.2" y="35.5">CANH</text>
<text x="147.1" y="31.2" transform="rotate(-90 147.1 31.2)">VIO</text>
<text x="136.3" y="39.2">STB</text>
<text x="146.4" y="39.2">CANL</text>
<text x="143.4" y="43" transform="rotate(-90 143.4 43)">GND</text>
<text x="107" y="66.6">RXD</text>
<text x="107" y="68.4">EN</text>
<text x="107" y="70.2">WAKE</text>
<text x="115.3" y="68.4">VSUP</text>
<text x="116.9" y="66.6">INH</text>
<text x="117.2" y="70.2">LIN</text>
<text x="107" y="72.1">TXD</text>
<text x="116.1" y="72.1">GND</text>
</g>
<g font-size="1.6">
<text x="125.4" y="8.6">5V0_SR</text>
<text x="143.2" y="8.4">PER_HVA</text>
<text x="60.3" y="12.2">VDD</text>
<text x="60.3" y="15.5">VI/O - determines the signal level on MCU TX and RX pins</text>
<text x="60.3" y="17.1">and can range from 2.8 to 5.5V</text>
<text x="64.8" y="12.2">- 5.0V input supply for CAN transceiver (4.5 to 5.5V)</text>
<text x="60.3" y="20.3">STB - High for Standby mode, pulled low for normal mode.</text>
<text x="126.2" y="27.1">GND</text>
<text x="157.3" y="27.1">GND</text>
<text x="60.3" y="34.2">(CAN0_RX)</text>
<text x="60.3" y="30.5">(CAN0_TX)</text>
<text x="86.1" y="34.3">0</text>
<text x="86.1" y="30.7">0</text>
<text x="173" y="33.2">DNP</text>
<text x="117.1" y="38">4.7K</text>
<text x="107.9" y="45.3">GND</text>
<text x="117.1" y="45.3">SILK = CAN0-S</text>
<text x="182.9" y="47.2">GNDHDR 1X4 RA</text>
<text x="140.8" y="50.8">GND</text>
<text x="188.3" y="49.5">SILK = CAN</text>
<text x="139" y="59.9">DNP</text>
<text x="141" y="56.3">0</text>
<text x="186.5" y="59.9">DNP</text>
<text x="60.3" y="65.3">(LIN0_RX)</text>
<text x="86.1" y="65.4">0</text>
<text x="90.2" y="61.4">PER_HVA</text>
<text x="210.3" y="65.3">MC33662LEF LIN transceiver is newer version of 33661 offering:</text>
<text x="60.3" y="70.7">(LIN0_TX)</text>
<text x="86.1" y="70.9">0</text>
<text x="95.1" y="68.9">(Wake)</text>
<text x="95.1" y="67.1">(Enable)</text>
<text x="146.3" y="70.7">Battery</text>
<text x="210.3" y="68.5">- Full LIN compliance (33661 no longer compliant)</text>
<text x="210.3" y="70.1">- Improved ESD protection on LIN pin up to 15KV</text>
<text x="210.3" y="71.7">- Improved ESD on Wake and VSUP Pins</text>
<text x="91.4" y="76.4">GND</text>
<text x="122.5" y="76.4">GND</text>
<text x="146.3" y="72.3">Reverse</text>
<text x="146.3" y="74">polarity &amp;</text>
<text x="146.3" y="75.6">Pulse</text>
<text x="146.3" y="77.2">Protection</text>
<text x="163.7" y="72.6">Total current</text>
<text x="163.7" y="74.2">through resistors</text>
<text x="163.7" y="75.8">(LIN Bus at GND)</text>
<text x="163.7" y="77.4">= 12mA (0.144W)</text>
<text x="190.2" y="74.6">GND</text>
<text x="210.3" y="73.3">- Other EMC and performance improvements</text>
<text x="210.3" y="76.5">See freescale.com for more details</text>
<text x="67.6" y="83.6">WAKE = GND ensures no spurious wakeups</text>
<text x="67.6" y="81.7">EN = PER_HVA enables Transceiver and sets I/O for VDD_HV_A</text>
<text x="106" y="78.1">(LEF = 20K Baud)</text>
<text x="163.7" y="80.6">Each resistor spec</text>
<text x="164.5" y="82.3">= 0.1W (0.2W total)</text>
<text x="135.3" y="85.6">GND</text>
<text x="226.8" y="147.4">6501 William Cannon Drive West</text>
<text x="226.8" y="149">Austin, TX 78735-8598</text>
<text x="190.2" y="151.4">This document contains information proprietary to NXP and shall not be used for engineering design,</text>
<text x="190.2" y="153.2">procurement or manufacture in whole or in part without the express written permission of NXP Semiconductors.</text>
<text x="192" y="158.7">Designer:</text>
<text x="210.3" y="158.7">Drawing Title:</text>
<text x="221.3" y="156.9">ICAP Classification:</text>
<text x="239.6" y="156.9">CP:</text>
<text x="252.3" y="156.9">IUO:</text>
<text x="263.4" y="156.9">PUBI:</text>
<text x="192" y="164.2">Drawn by:</text>
<text x="192" y="164.2">B</text>
<text x="210.3" y="164.2">Page Title:</text>
<text x="192" y="169.7">Approved:</text>
<text x="210.3" y="169.7">Size</text>
<text x="217.6" y="169.7">Document Number</text>
<text x="234.1" y="171.5">SCH-29030</text>
<text x="244.7" y="171.5">PDF: SPF-29030</text>
<text x="269.9" y="169.7">Rev</text>
<text x="270.6" y="171.5">B</text>
<text x="210.3" y="175.2">Date:</text>
<text x="218" y="175.2">Thursday, July 21, 2016</text>
<text x="246.9" y="175.2">Sheet</text>
<text x="254.2" y="175.2">9</text>
<text x="259.7" y="175.2">of</text>
<text x="265.2" y="175.2">15</text>
</g>
<g font-size="1.6" fill="#000080">
<text x="120.7" y="16">C73</text>
<text x="120.7" y="17.9">2.2uF</text>
<text x="134.4" y="14.9">C77</text>
<text x="134.4" y="16.6">0.1UF</text>
<text x="151.8" y="16">C69</text>
<text x="151.8" y="17.9">2.2uF</text>
<text x="160" y="14.9">C70</text>
<text x="160" y="16.6">0.1UF</text>
<text x="135.3" y="27.1">U20</text>
<text x="76.6" y="34.3">R142</text>
<text x="76.6" y="30.7">R141</text>
<text x="170.1" y="30.7">R128</text>
<text x="175.6" y="30.7">120.0</text>
<text x="188.3" y="33.4">P5</text>
<text x="111.5" y="38">R119</text>
<text x="118.7" y="42.4">TPV15</text>
<text x="146.3" y="45.3">MC33901WEF</text>
<text x="131.7" y="56.3">R4</text>
<text x="133.5" y="59.9">J5</text>
<text x="151.8" y="59.9">SBR3U30P1</text>
<text x="153.6" y="58.1">D1</text>
<text x="164.6" y="59.9">R1</text>
<text x="173.7" y="59.9">2.0K</text>
<text x="186.5" y="58.1">VSUP1</text>
<text x="76.6" y="65.4">R17</text>
<text x="107.4" y="62.9">U1</text>
<text x="133.5" y="65.4">HDR 1X2</text>
<text x="164.9" y="63.6">R2</text>
<text x="173.7" y="63.6">2.0K</text>
<text x="197.5" y="60.9">P3</text>
<text x="76.6" y="70.9">R3</text>
<text x="142.6" y="69.1">D2</text>
<text x="151.8" y="69.1">SBR3U30P1</text>
<text x="107.5" y="75.3">MC33662BLEF</text>
<text x="130.8" y="73.5">C6</text>
<text x="130.8" y="75.1">0.1UF</text>
<text x="139" y="72.8">C5</text>
<text x="139" y="74.6">2.2uF</text>
<text x="195.7" y="74.6">HDR 1X4 RA</text>
</g>
<g font-size="1.6" fill="#f00">
<text x="38" y="35.1">[7] PB1</text>
<text x="38" y="31.6">[7] PB0</text>
<text x="122.9" y="34.2">CAN0_RX</text>
<text x="122.9" y="30.5">CAN0_TX</text>
<text x="155.8" y="34.4">CAN0-CANH</text>
<text x="122.9" y="38">CAN0-S</text>
<text x="155.8" y="38">CAN0-CANL</text>
<text x="95.5" y="65.4">LIN0-RX</text>
<text x="38" y="66.2">[7] PB3</text>
<text x="38" y="71.8">[7] PB2</text>
<text x="95.5" y="71">LIN0-TX</text>
<text x="166.8" y="69.1">LIN0-LIN</text>
<text x="172.3" y="67.3">LIN0-VSUP</text>
</g>
<g font-size="1.3">
<text x="29.3" y="1.4">5</text>
<text x="84.1" y="1.4">4</text>
<text x="139" y="1.4">3</text>
<text x="193.8" y="1.4">2</text>
<text x="248.7" y="1.4">1</text>
<text x=".5" y="24.7">D</text>
<text x="276.6" y="24.7">D</text>
<text x=".5" y="68.2">C</text>
<text x="276.6" y="68.2">C</text>
<text x=".5" y="111.6">B</text>
<text x="276.6" y="111.6">B</text>
<text x=".5" y="155">A</text>
<text x="276.6" y="155">A</text>
<text x="29.3" y="177">5</text>
<text x="84.1" y="177">4</text>
<text x="139" y="177">3</text>
<text x="193.8" y="177">2</text>
<text x="248.7" y="177">1</text>
</g>
</svg>
